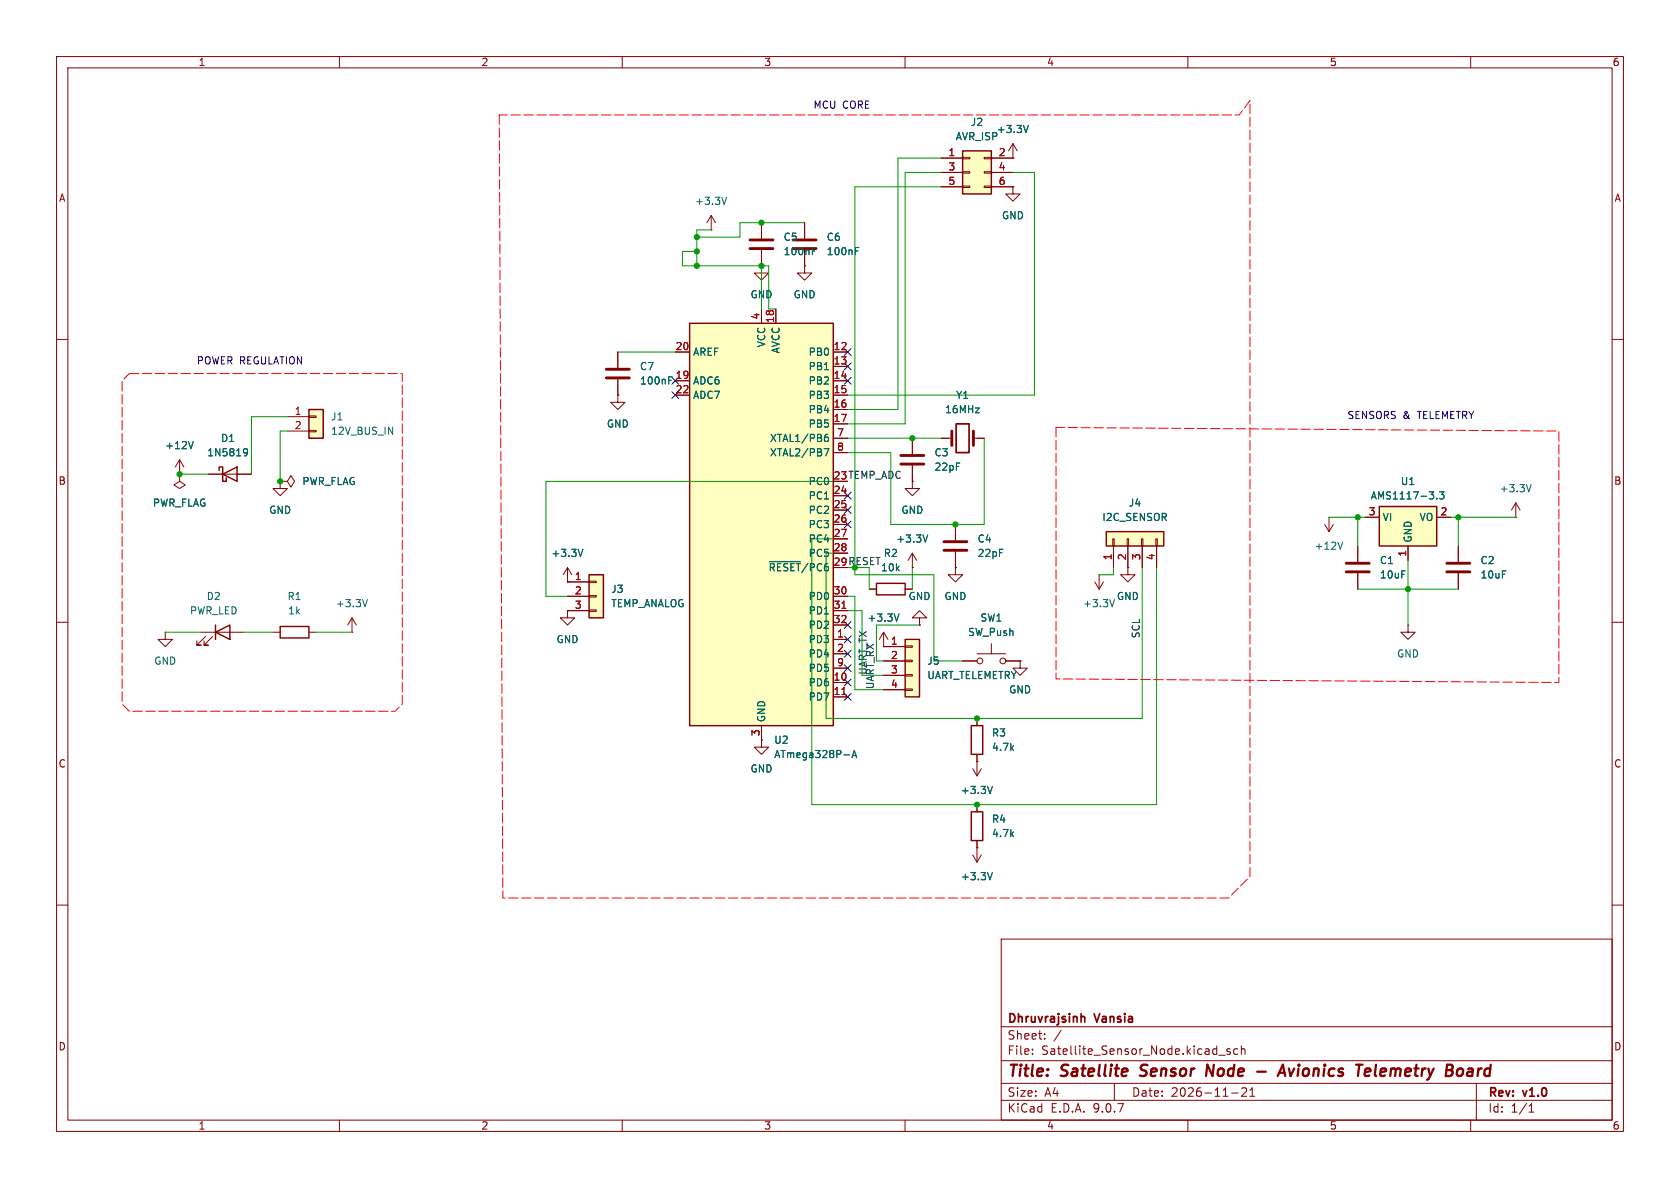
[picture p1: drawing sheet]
<svg xmlns="http://www.w3.org/2000/svg" width="297mm" height="210mm" viewBox="0 0 297 210" stroke-linecap="round" stroke-linejoin="round" font-family="sans-serif">
<g fill="none" stroke="#840000" stroke-width=".18">
<path d="M10 10h277v190h-277zM12 12h273v186h-273zM60 10v2M110 10v2M160 10v2M210 10v2M260 10v2M125.7 38.1l-.7 1.3M125.7 38.1l.8 1.3M125.7 38.1v2.5M134.6 39.4v2.8M142.2 39.4v2.8"/>
<path d="M125.7 40.6h.1M134.6 47v1.3h1.3l-1.3 1.2-1.3-1.2h1.3M134.6 47h.1M134.6 44.2v2.8M142.2 47v1.3h1.3l-1.3 1.2-1.2-1.2h1.2M142.2 47h.1M142.2 44.2v2.8M10 60h2M161.3 77.5v2.8M166.4 77.5h1.9M172.1 77.5h1.9M285 60h2"/>
<path d="M31.7 83.8v1.3l1.1 .6-1.1 .7-1-.7 1-.6M31.7 83.8h.1M49.5 85.1h1.3l.6-1 .7 1-.7 1-.6-1M49.5 85.1h.1M49.5 85.1v1.3h1.3l-1.3 1.2-1.2-1.2h1.2M161.3 85.1v1.3h1.3l-1.3 1.2-1.3-1.2h1.3M161.3 85.1h.1M161.3 82.3v2.8M161.3 97.8v2.5M161.3 97.8l-.8 1.3M161.3 97.8l.8 1.3M168.9 92.7v2.8"/>
<path d="M168.9 97.5v2.8M257.8 96.5v2.8M10 110h2M35.6 111.8h7.6M36.3 112.5l-1.5 1.5h.8h-.8v-.7M37.6 112.5l-1.5 1.5h.7h-.7v-.7M48.3 111.8h1.2M54.6 111.8h1.3M100.3 102.9h.1M100.3 100.3l-.7 1.3M100.3 100.3l.8 1.3M100.3 100.3v2.6"/>
<path d="M156.2 114.3h.1M156.2 111.8l-.8 1.2M156.2 111.8l.8 1.2M156.2 111.8v2.5M161.3 100.3h.1M168.9 100.3v1.3h1.3l-1.3 1.3-1.3-1.3h1.3M168.9 100.3h.1M180.3 116.8v1.3h1.3l-1.3 1.3-1.2-1.3h1.2M180.3 116.8h.1M257.8 101.3v2.8M285 110h2M172 135.9l.7 1.3"/>
<path d="M172.7 134.6h.1M172.7 134.6v2.6M173.5 135.9l-.8 1.3M10 160h2M177 166h108v32h-108zM285 160h2M60 198v2M110 198v2M160 198v2M177 194.5h108M177 191.5h108M177 187.5h108"/>
<path d="M177 181.5h108M182.5 186.3v.1M182.5 185.5v.1M184.7 183.6v.1M184.7 182.8v.1M187.6 182.1l-1.3 2M197 191.5v3M210 198v2M215.5 186.5h1.1M217.5 185.5l-.4-.1-.2 .2 .1 .2 .5 .2v.3h-.6M217.7 193.2h1.2M218.8 185.5l-.4-.1-.3 .3v.4l.1 .2h.6"/>
<path d="M219.5 185.5l.2-.1 .3 .1 .1 .9M219.5 184.9v1.5M219.5 192.4l.6-.1 .2 .1 .1 .3-.9 1.1h.9M221 193.8h.8M221 192.7l.4-.4v1.5M260 198v2M261 191.5v6.5M270.3 196.6h.9M270.3 195.5l.4-.4v1.5"/>
</g>
<path d="M201.5 190.1l.3 .1M201.8 188.4l-.1 .2v.4M213.2 190.2l.3-2 .8 2M222.3 189.4h1.5M225.9 190.2l.9-2 .4 2M226.1 189.6h1M227.8 188.9l.4 1.3 .6-1.3M242 188.9l.2 .1 .1 .4-1 .1M243.3 188.2l-.2 1.7 .2 .3M258 188.9l.5 .1 .2 .3-.1 .5-.4 .4M259.8 188.9l-.2 .1M260.2 189.4h-.5a.4 .4 0 0 0-.4 .4 .4 .4 0 0 0 .3 .4h.5" fill="none" stroke="#840000" stroke-width=".4"/>
<path d="M169 74.9h2.3v5.1h-2.3zM191.3 179.7l.4 .1 .1 .1v.8" fill="none" stroke="#840000" stroke-width=".3"/>
<path d="M132.6 42.4h4.1M132.6 43.9h4.1M140.2 42.4h4.1M140.2 43.9h4.1M168.3 76.2v2.5M172.1 76.2v2.5M159.3 80.5h4M159.3 82h4M166.9 95.8h4M166.9 97.3h4M255.8 99.6h4M255.8 101.1h4" fill="none" stroke="#840000" stroke-width=".51"/>
<path d="M128.5 34.9l-.5 1.2M143.6 44.4h.4M143.6 43.8h.6M151.2 44.4h.5M151.2 43.8h.6M103.1 97.1l-.5 1.3M164 94.6l-.4 1.2M158.9 108.5l-.4 1.3M175.4 139l-.4 1.3" fill="none" stroke="#006464" stroke-width=".18"/>
<path d="M38.1 111.8l2.5-1.3v2.5zM38.1 110.5v2.5M49.5 110.7h5.1v2.1h-5.1z" fill="none" stroke="#840000" stroke-width=".25"/>
<path d="M160 113h2.6v10.2h-2.6z" fill="#ffffc2"/>
<path d="M154.9 103.1h5.1v2.1h-5.1zM160 113h2.6v10.2h-2.6zM171.7 128.3h2v5.1h-2z" fill="none" stroke="#840000" stroke-width=".25"/>
<g fill="none" stroke="#840000" stroke-width=".18">
<path d="M29.2 111.8v1.2h1.3l-1.3 1.3-1.3-1.3h1.3M29.2 111.8h.1M100.3 108v1.2h1.3l-1.3 1.3-1.2-1.3h1.2M100.3 108h.1M153.7 104.1h1.2M156.2 114.3h3.8M156.2 116.8h3.8M156.2 119.4h3.8M160 114.2h1.3v.2h-1.3zM160 116.7h1.3v.3h-1.3zM160 119.3h1.3v.2h-1.3zM160 104.1h1.3"/>
<path d="M162.6 109.2h1.2l-1.2-1.2-1.3 1.2h1.3v1.3M162.6 110.5h.1M193.5 102.9l.8 1.2M194.3 101.6h.1M194.3 101.6v2.5M195.1 102.9l-.8 1.2M134.6 130.8v1.3h1.3l-1.3 1.3-1.3-1.3h1.3M134.6 130.8h.1M156.2 121.9h3.8M160 121.8h1.3v.2h-1.3zM172.7 127v1.3M172.7 133.4v1.2"/>
</g>
<path d="M197 106l-.4 1.3" fill="none" stroke="#006464" stroke-width=".18"/>
<path d="M104.1 101.6h2.6v7.6h-2.6z" fill="#ffffc2"/>
<path d="M104.1 101.6h2.6v7.6h-2.6zM171.7 143.5h2v5.1h-2z" fill="none" stroke="#840000" stroke-width=".25"/>
<g fill="none" stroke="#840000" stroke-width=".18">
<path d="M179.1 33v1.3h1.2l-1.2 1.3-1.3-1.3h1.3M179.1 33h.1M100.3 102.9h3.8M100.3 105.4h3.8M100.3 108h3.8M104.1 102.7h1.3v.3h-1.3zM104.1 105.3h1.3v.2h-1.3zM104.1 107.8h1.3v.3h-1.3zM170.2 116.8h2.5M172.7 115.6h5.1M175.3 113.8v1.8M177.8 116.8h2.5"/>
<path d="M172 151.1l.7 1.3M172.7 149.9h.1M172.7 142.2v1.3M172.7 148.6v3.8M173.5 151.1l-.8 1.3"/>
<circle cx="173.2" cy="116.8" r=".51"/>
<circle cx="177.3" cy="116.8" r=".51"/>
</g>
<path d="M175.4 154.2l-.4 1.3" fill="none" stroke="#006464" stroke-width=".18"/>
<path d="M121.9 57.2h25.4v71.1h-25.4z" fill="#ffffc2"/>
<path d="M121.9 57.2h25.4v71.1h-25.4z" fill="none" stroke="#840000" stroke-width=".25"/>
<g fill="none" stroke="#840000" stroke-width=".18">
<path d="M134.6 54.6v2.6M137.2 54.6v2.6M109.2 69.9v1.2h1.3l-1.3 1.3-1.3-1.3h1.3M109.2 69.9h.1M109.2 62.2v2.8M109.2 67.1v2.8M119.4 62.2h2.5M119.4 67.3h2.5M119.4 69.9h2.5M147.3 62.2h2.6M147.3 67.3h2.6M147.3 69.9h2.6"/>
<path d="M147.3 64.8h2.6M147.3 72.4h2.6M147.3 74.9h2.6M147.3 77.5h2.6M147.3 80h2.6M147.3 87.6h2.6M147.3 90.2h2.6M147.3 92.7h2.6M147.3 95.3h2.6M147.3 97.8h2.6M147.3 105.4h2.6M147.3 108h2.6"/>
<path d="M147.3 110.5h2.6M147.3 113h2.6M147.3 115.6h2.6M147.3 118.1h2.6M134.6 128.3v2.5M147.3 120.7h2.6M147.3 123.2h2.6"/>
</g>
<path d="M118.2 67.2h.4M118.2 66.6h.6M145.7 79.3h.8l-.5 1.3M145.8 77.4l.4-.1 .3 .2-.2 .5h-.3l-.2-.1M146.3 76.8h-.3l-.2 .3M136 99.3h5.5M149.2 133.4h1M150.6 133.9l.4-1.2 .4 1.2M150.7 133.6h.6" fill="none" stroke="#006464" stroke-width=".18"/>
<path d="M148.8 107.5h.8M148.8 122.8h.8" fill="none" stroke="#a90000" stroke-width=".18"/>
<path d="M107.2 65.3h4.1M107.2 66.8h4.1" fill="none" stroke="#840000" stroke-width=".51"/>
<path d="M170.2 26.7h5.1v7.6h-5.1z" fill="#ffffc2"/>
<path d="M170.2 26.7h5.1v7.6h-5.1z" fill="none" stroke="#840000" stroke-width=".25"/>
<g fill="none" stroke="#840000" stroke-width=".18">
<path d="M166.4 27.9h3.8M166.4 30.5h3.8M166.4 33h3.8M170.2 27.8h1.2v.3h-1.2zM170.2 30.4h1.2v.2h-1.2zM170.2 32.9h1.2v.2h-1.2zM174 27.8h1.3v.3h-1.3zM174 30.4h1.3v.2h-1.3zM174 32.9h1.3v.2h-1.3zM175.3 27.9h3.8M175.3 30.5h3.8M175.3 33h3.8"/>
<path d="M179.1 27.9h.1M179.1 25.4l-.8 1.3M179.1 25.4l.7 1.3M179.1 25.4v2.5M234.2 92.7l.7 1.3M234.9 91.4h.1M234.9 91.4v2.6M235.7 92.7l-.8 1.3M199.4 100.3v1.3h1.3l-1.3 1.3-1.3-1.3h1.3M199.4 100.3h.1"/>
</g>
<path d="M181.8 22.2l-.4 1.2M237.4 95.8l-.5 1.3" fill="none" stroke="#006464" stroke-width=".18"/>
<path d="M195.6 94h10.1v2.5h-10.1z" fill="#ffffc2"/>
<path d="M195.6 94h10.1v2.5h-10.1z" fill="none" stroke="#840000" stroke-width=".25"/>
<g fill="none" stroke="#840000" stroke-width=".18">
<path d="M196.7 95.3h.3v1.2h-.3zM196.8 96.5v3.8M199.3 95.3h.2v1.2h-.2zM199.4 96.5v3.8M201.8 95.3h.3v1.2h-.3zM201.9 96.5v3.8M204.3 95.3h.3v1.2h-.3zM204.5 96.5v3.8M240 96.5v2.8M268 91.4h.1M268 88.9l-.8 1.3M268 88.9l.7 1.3"/>
<path d="M268 88.9v2.5M240 101.3v2.8M248.9 110.5v1.3h1.3l-1.3 1.2-1.3-1.2h1.3M248.9 110.5h.1"/>
</g>
<path d="M270.7 85.7l-.4 1.2" fill="none" stroke="#006464" stroke-width=".18"/>
<path d="M238 99.6h4.1M238 101.1h4.1" fill="none" stroke="#840000" stroke-width=".51"/>
<path d="M243.8 89.5h10.2v7h-10.2z" fill="#ffffc2"/>
<path d="M243.8 89.5h10.2v7h-10.2z" fill="none" stroke="#840000" stroke-width=".25"/>
<path d="M31.7 83.8h.1M31.7 81.3l-.7 1.3M31.7 81.3l.8 1.3M31.7 81.3v2.5M241.3 91.4h2.5M248.9 96.5v2.6M254 91.4h2.5" fill="none" stroke="#840000" stroke-width=".18"/>
<path d="M34.2 78l-.5 1.3M254 88.1v.1M254.5 86.9h.8l-.5 .5 .4 .1v.6l-.2 .1-.5-.1" fill="none" stroke="#006464" stroke-width=".18"/>
<path d="M54.6 72.4h2.5v5.1h-2.5z" fill="#ffffc2"/>
<path d="M54.6 72.4h2.5v5.1h-2.5zM38.7 83.2v-.6h.7v2.5h.6v-.6M39.4 83.8l2.5-1.2v2.5z" fill="none" stroke="#840000" stroke-width=".25"/>
<g fill="none" stroke="#840000" stroke-width=".18">
<path d="M134.6 39.4v2.8M142.2 39.4v2.8M166.4 27.9h3.8M166.4 30.5h3.8M166.4 33h3.8M175.3 27.9h3.8M175.3 30.5h3.8M175.3 33h3.8M179.1 33h.1M179.1 27.9h.1M134.6 47h.1M134.6 44.2v2.8"/>
<path d="M134.6 54.6v2.6M137.2 54.6v2.6M142.2 47h.1M142.2 44.2v2.8M50.8 73.7h3.8M50.8 76.2h3.8M54.6 73.5h1.3v.3h-1.3zM54.6 76.1h1.3v.2h-1.3zM109.2 69.9h.1M109.2 62.2v2.8M109.2 67.1v2.8M119.4 62.2h2.5"/>
<path d="M119.4 67.3h2.5M119.4 69.9h2.5M147.3 77.5h2.6M147.3 62.2h2.6M147.3 67.3h2.6M147.3 69.9h2.6M147.3 64.8h2.6M147.3 72.4h2.6M147.3 74.9h2.6M161.3 77.5v2.8M166.4 77.5h1.2M172.7 77.5h1.3"/>
<path d="M31.7 83.8h.1M36.8 83.8h7.6M49.5 85.1h.1M147.3 80h2.6M147.3 87.6h2.6M147.3 90.2h2.6M147.3 92.7h2.6M147.3 95.3h2.6M147.3 97.8h2.6M161.3 85.1h.1M161.3 82.3v2.8M168.9 92.7v2.8"/>
<path d="M168.9 97.5v2.8M196.8 96.5v3.8M199.4 96.5v3.8M201.9 96.5v3.8M204.5 96.5v3.8M240 96.5v2.8M241.3 91.4h2.5M248.9 96.5v2.6M254 91.4h2.5M257.8 96.5v2.8M62.2 111.8h.1M62.2 109.2l-.7 1.3"/>
<path d="M62.2 109.2l.8 1.3M62.2 109.2v2.6M100.3 108h.1M100.3 102.9h.1M100.3 102.9h3.8M100.3 105.4h3.8M100.3 108h3.8M147.3 105.4h2.6M147.3 108h2.6M147.3 110.5h2.6M147.3 113h2.6M147.3 115.6h2.6"/>
<path d="M147.3 118.1h2.6M153.7 104.1h1.2M156.2 114.3h.1M156.2 114.3h3.8M156.2 116.8h3.8M156.2 119.4h3.8M160 104.1h1.3M161.3 100.3h.1M162.6 110.5h.1M168.9 100.3h.1M170.2 116.8h2.5M177.8 116.8h2.5"/>
<path d="M180.3 116.8h.1M199.4 100.3h.1M240 101.3v2.8M257.8 101.3v2.8M134.6 130.8h.1M134.6 128.3v2.5M147.3 120.7h2.6M147.3 123.2h2.6M156.2 121.9h3.8M172.7 134.6h.1M172.7 127v1.3M172.7 133.4v1.2"/>
<path d="M172.7 149.9h.1M172.7 142.2v1.3M172.7 148.6v1.3"/>
</g>
<g fill="none" stroke="#006464" stroke-width=".18">
<path d="M181.8 22.2l-.4 1.2M143.6 44.4h.4M143.6 43.8h.6M151.2 44.4h.5M151.2 43.8h.6M34.2 78l-.5 1.3M43.2 79.4l.3-.1 .2 .1a.84 .84 0 0 1-.3 1.2h-.2M43.8 79.9l-.3 .2-.3-.1M118.2 67.2h.4M118.2 66.6h.6M145.7 79.3h.8l-.5 1.3M145.8 77.4l.4-.1 .3 .2-.2 .5h-.3l-.2-.1"/>
<path d="M146.3 76.8h-.3l-.2 .3M103.1 97.1l-.5 1.3M136 99.3h5.5M164 94.6l-.4 1.2M254 88.1v.1M254.5 86.9h.8l-.5 .5 .4 .1v.6l-.2 .1-.5-.1M65 106l-.5 1.3M158.9 108.5l-.4 1.3M149.2 133.4h1M150.6 133.9l.4-1.2 .4 1.2M150.7 133.6h.6M175.4 139l-.4 1.3"/>
<path d="M175.4 154.2l-.4 1.3"/>
</g>
<path d="M88.3 20.3l.6 138.5h128.3l3.8-3.9v-137.1l-1.9 2.5h-130.8M22.9 66h48.2v58.5l-1.3 1.2h-46.9l-1.3-1.2v-57.2l1.3-1.3M186.7 75.6v44.4l88.9 .7v-44.5l-88.9-.6" fill="none" stroke="#f00" stroke-width=".18" stroke-dasharray="1.7 .6"/>
<g fill="none" stroke="#009600" stroke-width=".18">
<path d="M142.2 39.4h-11.4v2.5h-7.6M166.4 33h-15.3v68.6h14v15.2h5.1M166.4 30.5h-6.4v44.4h-10.1M166.4 27.9h-7.7v44.5h-8.8M179.1 30.5h3.8v39.4h-33M123.2 44.5h-2.6v2.5h15.3v7.6h1.3M125.7 40.6h-2.5v6.4M134.6 47v7.6M50.8 76.2h-1.3v8.9M50.8 73.7h-6.4v10.1M109.2 62.2h10.2M149.9 77.5h16.5"/>
<path d="M174 77.5v15.2h-16.5v-12.7h-7.6M31.7 83.8h5.1M149.9 95.3h-6.4v46.9h61v-41.9M149.9 97.8h-3.9v29.2h55.9v-26.7M149.9 85.1h-53.4v20.3h3.8M234.9 91.4h6.4M240 91.4v5.1M248.9 99.1v11.4M256.5 91.4h11.5M257.8 91.4v5.1M29.2 111.8h6.4M43.2 111.8h5.1"/>
<path d="M55.9 111.8h6.3M149.9 105.4h1.2v16.5h5.1M149.9 108h2.5v11.4h3.8M153.7 100.3v3.8M161.3 100.3v3.8M162.6 110.5h-7.7v6.3h1.3M196.8 100.3v1.3h-2.5M240 104.1h17.8"/>
</g>
<g fill="none" stroke="#000084" stroke-width=".18">
<path d="M118.8 69.2l1.2 1.3M118.8 66.7l1.2 1.2M120 69.2l-1.2 1.3M120 66.7l-1.2 1.2M149.3 61.6l1.2 1.2M149.3 66.7l1.2 1.2M149.3 64.2l1.2 1.2M150.5 61.6l-1.2 1.2M150.5 66.7l-1.2 1.2M150.5 64.2l-1.2 1.2M149.3 89.6l1.2 1.2M149.3 87l1.2 1.2"/>
<path d="M149.3 92.1l1.2 1.2M150.5 89.6l-1.2 1.2M150.5 87l-1.2 1.2M150.5 92.1l-1.2 1.2M149.3 117.5l1.2 1.2M149.3 115l1.2 1.2M149.3 109.9l1.2 1.2M149.3 112.4l1.2 1.2M150.5 117.5l-1.2 1.2M150.5 115l-1.2 1.2M150.5 109.9l-1.2 1.2M150.5 112.4l-1.2 1.2"/>
<path d="M149.3 120l1.2 1.3M149.3 122.6l1.2 1.2M150.5 120l-1.2 1.3M150.5 122.6l-1.2 1.2"/>
</g>
<path d="M148.8 107.5h.8M148.8 122.8h.8" fill="none" stroke="#a90000" stroke-width=".18"/>
<g fill="#009600" stroke="#009600" stroke-width=".18">
<circle cx="161.3" cy="77.5" r=".46"/>
<circle cx="134.6" cy="39.4" r=".46"/>
<circle cx="134.6" cy="47" r=".46"/>
<circle cx="123.2" cy="41.9" r=".46"/>
<circle cx="123.2" cy="44.5" r=".46"/>
<circle cx="123.2" cy="47" r=".46"/>
<circle cx="168.9" cy="92.7" r=".46"/>
<circle cx="172.7" cy="127" r=".46"/>
<circle cx="172.7" cy="142.2" r=".46"/>
<circle cx="151.1" cy="100.3" r=".46"/>
<circle cx="257.8" cy="91.4" r=".46"/>
<circle cx="240" cy="91.4" r=".46"/>
<circle cx="248.9" cy="104.1" r=".46"/>
<circle cx="49.5" cy="85.1" r=".46"/>
<circle cx="31.7" cy="83.8" r=".46"/>
</g>
<g font-size="2.8" fill="#840000">
<text x="178" y="190.9">Title:</text>
<text x="187.7" y="190.9">Satellite</text>
<text x="202.5" y="190.9">Sensor</text>
<text x="214.9" y="190.9">Node</text>
<text x="229.4" y="190.9">Avionics</text>
<text x="243.8" y="190.9">Telemetry</text>
<text x="260.5" y="190.9">Board</text>
</g>
<g font-size="2.1" fill="#840000">
<text x="178" y="184">Sheet:</text>
<text x="178" y="181.2">Dhruvrajsinh</text>
<text x="193.7" y="181.2">Vansia</text>
<text x="178" y="186.7">File:</text>
<text x="184.1" y="186.7">Satellite_Sensor_Node.kicad_sch</text>
<text x="178" y="196.9">KiCad</text>
<text x="178" y="194.1">Size:</text>
<text x="184.7" y="194.1">A4</text>
<text x="185.7" y="196.9">E.D.A.</text>
<text x="193.3" y="196.9">9.0.7</text>
<text x="200" y="194.1">Date:</text>
<text x="207" y="194.1">2026-11-21</text>
<text x="263" y="194.3">Rev:</text>
<text x="263" y="196.9">Id:</text>
<text x="267.1" y="196.9">1/1</text>
<text x="269.4" y="194.3">v1.0</text>
</g>
<g font-size="1.8" fill="#840000">
<text x="35" y="11.9">1</text>
<text x="85" y="11.9">2</text>
<text x="135" y="11.9">3</text>
<text x="185" y="11.9">4</text>
<text x="235" y="11.9">5</text>
<text x="285" y="11.9">6</text>
<text x="10.3" y="35.9">A</text>
<text x="285.3" y="35.9">A</text>
<text x="10.3" y="85.9">B</text>
<text x="147.3" y="84.8">23 TEMP_ADC</text>
<text x="285.3" y="85.9">B</text>
<text x="147.3" y="100.1">29 RESET</text>
<text x="10.3" y="135.9">C</text>
<text x="285.3" y="135.9">C</text>
<text x="10.3" y="185.9">D</text>
<text x="285.3" y="185.9">D</text>
<text x="35" y="199.9">1</text>
<text x="85" y="199.9">2</text>
<text x="135" y="199.9">3</text>
<text x="185" y="199.9">4</text>
<text x="235" y="199.9">5</text>
<text x="285" y="199.9">6</text>
</g>
<g font-size="1.8" fill="#0000c2">
<text x="143.7" y="19.4">MCU CORE</text>
<text x="34.7" y="64.6">POWER REGULATION</text>
<text x="238.1" y="74.3">SENSORS &amp;</text>
<text x="250.7" y="74.3">TELEMETRY</text>
</g>
<g font-size="1.8" fill="#006464">
<text x="171.5" y="22.5">J2</text>
<text x="176.1" y="23.7">+3.3V</text>
<text x="168.9" y="25">AVR_ISP</text>
<text x="122.8" y="36.4">+3.3V</text>
<text x="177" y="39">GND</text>
<text x="138.4" y="42.8">C5</text>
<text x="138.4" y="45.3">100nF</text>
<text x="146.1" y="42.8">C6</text>
<text x="146.1" y="45.3">100nF</text>
<text x="132.6" y="52.9">GND</text>
<text x="140.2" y="52.9">GND</text>
<text x="113" y="65.6">C7</text>
<text x="122.4" y="63.1">AREF</text>
<text x="135.5" y="61.5" transform="rotate(-90 135.5 61.5)">VCC</text>
<text x="138" y="62.6" transform="rotate(-90 138 62.6)">AVCC</text>
<text x="142.9" y="63.1">PB0</text>
<text x="142.9" y="65.6">PB1</text>
<text x="113" y="68.2">100nF</text>
<text x="122.4" y="68.2">ADC6</text>
<text x="122.4" y="70.7">ADC7</text>
<text x="142.9" y="68.2">PB2</text>
<text x="142.9" y="70.7">PB3</text>
<text x="168.9" y="70.7">Y1</text>
<text x="58.4" y="74.5">J1</text>
<text x="58.4" y="77.1">12V_BUS_IN</text>
<text x="107.2" y="75.8">GND</text>
<text x="142.9" y="73.3">PB4</text>
<text x="142.9" y="75.8">PB5</text>
<text x="167" y="73.3">16MHz</text>
<text x="29.1" y="79.6">+12V</text>
<text x="36.5" y="80.9">1N5819</text>
<text x="39" y="78.3">D1</text>
<text x="136" y="78.3">XTAL1/PB6</text>
<text x="136" y="80.9">XTAL2/PB7</text>
<text x="165.1" y="80.9">C3</text>
<text x="165.1" y="83.4">22pF</text>
<text x="26.9" y="89.8">PWR_FLAG</text>
<text x="53.3" y="86">PWR_FLAG</text>
<text x="142.9" y="86">PC0</text>
<text x="142.9" y="88.5">PC1</text>
<text x="199.5" y="89.8">J4</text>
<text x="242.2" y="88.5">AMS1117-3.3</text>
<text x="247.5" y="86">U1</text>
<text x="265" y="87.2">+3.3V</text>
<text x="47.5" y="91">GND</text>
<text x="142.9" y="91">PC2</text>
<text x="142.9" y="93.6">PC3</text>
<text x="159.3" y="91">GND</text>
<text x="194.8" y="92.3">I2C_SENSOR</text>
<text x="244.3" y="92.3">VI</text>
<text x="250.9" y="92.3">VO</text>
<text x="97.4" y="98.7">+3.3V</text>
<text x="135.8" y="101.2">~{RESET}/PC6</text>
<text x="142.9" y="96.1">PC4</text>
<text x="142.9" y="98.7">PC5</text>
<text x="155.7" y="101.2">10k</text>
<text x="156.1" y="98.7">R2</text>
<text x="158.3" y="96.1">+3.3V</text>
<text x="172.7" y="96.1">C4</text>
<text x="172.7" y="98.7">22pF</text>
<text x="232.3" y="97.4">+12V</text>
<text x="243.8" y="99.9">C1</text>
<text x="249.8" y="96" transform="rotate(-90 249.8 96)">GND</text>
<text x="261.6" y="99.9">C2</text>
<text x="36.4" y="106.3">D2</text>
<text x="50.7" y="106.3">R1</text>
<text x="59.3" y="107.5">+3.3V</text>
<text x="108" y="105">J3</text>
<text x="108" y="107.5">TEMP_ANALOG</text>
<text x="142.9" y="106.3">PD0</text>
<text x="160.5" y="106.3">GND</text>
<text x="166.9" y="106.3">GND</text>
<text x="191.4" y="107.5">+3.3V</text>
<text x="197.4" y="106.3">GND</text>
<text x="243.8" y="102.5">10uF</text>
<text x="261.6" y="102.5">10uF</text>
<text x="33.5" y="108.8">PWR_LED</text>
<text x="50.8" y="108.8">1k</text>
<text x="98.3" y="113.9">GND</text>
<text x="142.9" y="108.8">PD1</text>
<text x="142.9" y="111.4">PD2</text>
<text x="142.9" y="113.9">PD3</text>
<text x="153.3" y="110.1">+3.3V</text>
<text x="171" y="112.6">SW_Push</text>
<text x="173.2" y="110.1">SW1</text>
<text x="27.2" y="117.7">GND</text>
<text x="142.9" y="116.4">PD4</text>
<text x="142.9" y="119">PD5</text>
<text x="163.8" y="117.7">J5</text>
<text x="246.9" y="116.4">GND</text>
<text x="142.9" y="121.5">PD6</text>
<text x="142.9" y="124.1">PD7</text>
<text x="163.8" y="120.2">UART_TELEMETRY</text>
<text x="178.3" y="122.8">GND</text>
<text x="135.5" y="127.8" transform="rotate(-90 135.5 127.8)">GND</text>
<text x="136.8" y="131.7">U2</text>
<text x="175.3" y="130.4">R3</text>
<text x="132.6" y="136.8">GND</text>
<text x="136.8" y="134.2">ATmega328P-A</text>
<text x="175.3" y="132.9">4.7k</text>
<text x="169.8" y="140.6">+3.3V</text>
<text x="175.3" y="145.6">R4</text>
<text x="175.3" y="148.2">4.7k</text>
<text x="169.8" y="155.8">+3.3V</text>
</g>
<g font-size="1.8" fill="#a90000">
<text x="167.6" y="27.7">1</text>
<text x="176.5" y="27.7">2</text>
<text x="167.6" y="30.2">3</text>
<text x="167.6" y="32.8">5</text>
<text x="176.5" y="30.2">4</text>
<text x="176.5" y="32.8">6</text>
<text x="134.4" y="56.6" transform="rotate(-90 134.4 56.6)">4</text>
<text x="136.9" y="57.2" transform="rotate(-90 136.9 57.2)">18</text>
<text x="119.3" y="62">20</text>
<text x="147.3" y="62">12</text>
<text x="147.3" y="64.5">13</text>
<text x="119.3" y="67.1">19</text>
<text x="119.3" y="69.6">22</text>
<text x="147.3" y="67.1">14</text>
<text x="147.3" y="69.6">15</text>
<text x="52" y="73.4">1</text>
<text x="52" y="75.9">2</text>
<text x="147.3" y="72.1">16</text>
<text x="147.3" y="74.7">17</text>
<text x="147.9" y="77.2">7</text>
<text x="147.9" y="79.8">8</text>
<text x="147.3" y="87.4">24</text>
<text x="147.3" y="89.9">25</text>
<text x="147.3" y="84.8">23</text>
<text x="147.3" y="92.5">26</text>
<text x="147.3" y="95">27</text>
<text x="241.9" y="91.2">3</text>
<text x="254.6" y="91.2">2</text>
<text x="147.3" y="97.5">28</text>
<text x="147.3" y="100.1">29</text>
<text x="196.6" y="99.1" transform="rotate(-90 196.6 99.1)">1</text>
<text x="199.1" y="99.1" transform="rotate(-90 199.1 99.1)">2</text>
<text x="201.7" y="99.1" transform="rotate(-90 201.7 99.1)">3</text>
<text x="204.2" y="99.1" transform="rotate(-90 204.2 99.1)">4</text>
<text x="248.7" y="98.5" transform="rotate(-90 248.7 98.5)">1</text>
<text x="101.5" y="102.6">1</text>
<text x="101.5" y="105.2">2</text>
<text x="101.5" y="107.7">3</text>
<text x="147.3" y="105.2">30</text>
<text x="147.3" y="107.7">31</text>
<text x="147.3" y="110.2">32</text>
<text x="147.9" y="112.8">1</text>
<text x="147.9" y="115.3">2</text>
<text x="147.9" y="117.9">9</text>
<text x="157.4" y="114">1</text>
<text x="157.4" y="116.6">2</text>
<text x="157.4" y="119.1">3</text>
<text x="147.3" y="120.4">10</text>
<text x="147.3" y="122.9">11</text>
<text x="157.4" y="121.7">4</text>
<text x="134.4" y="130.2" transform="rotate(-90 134.4 130.2)">3</text>
</g>
<g font-size="1.8" fill="#0f0f0f">
<text x="201.6" y="112.9" transform="rotate(-90 201.6 112.9)">SCL</text>
<text x="153.3" y="119.4" transform="rotate(-90 153.3 119.4)">UART_TX</text>
<text x="154.6" y="121.9" transform="rotate(-90 154.6 121.9)">UART_RX</text>
</g>
</svg>
